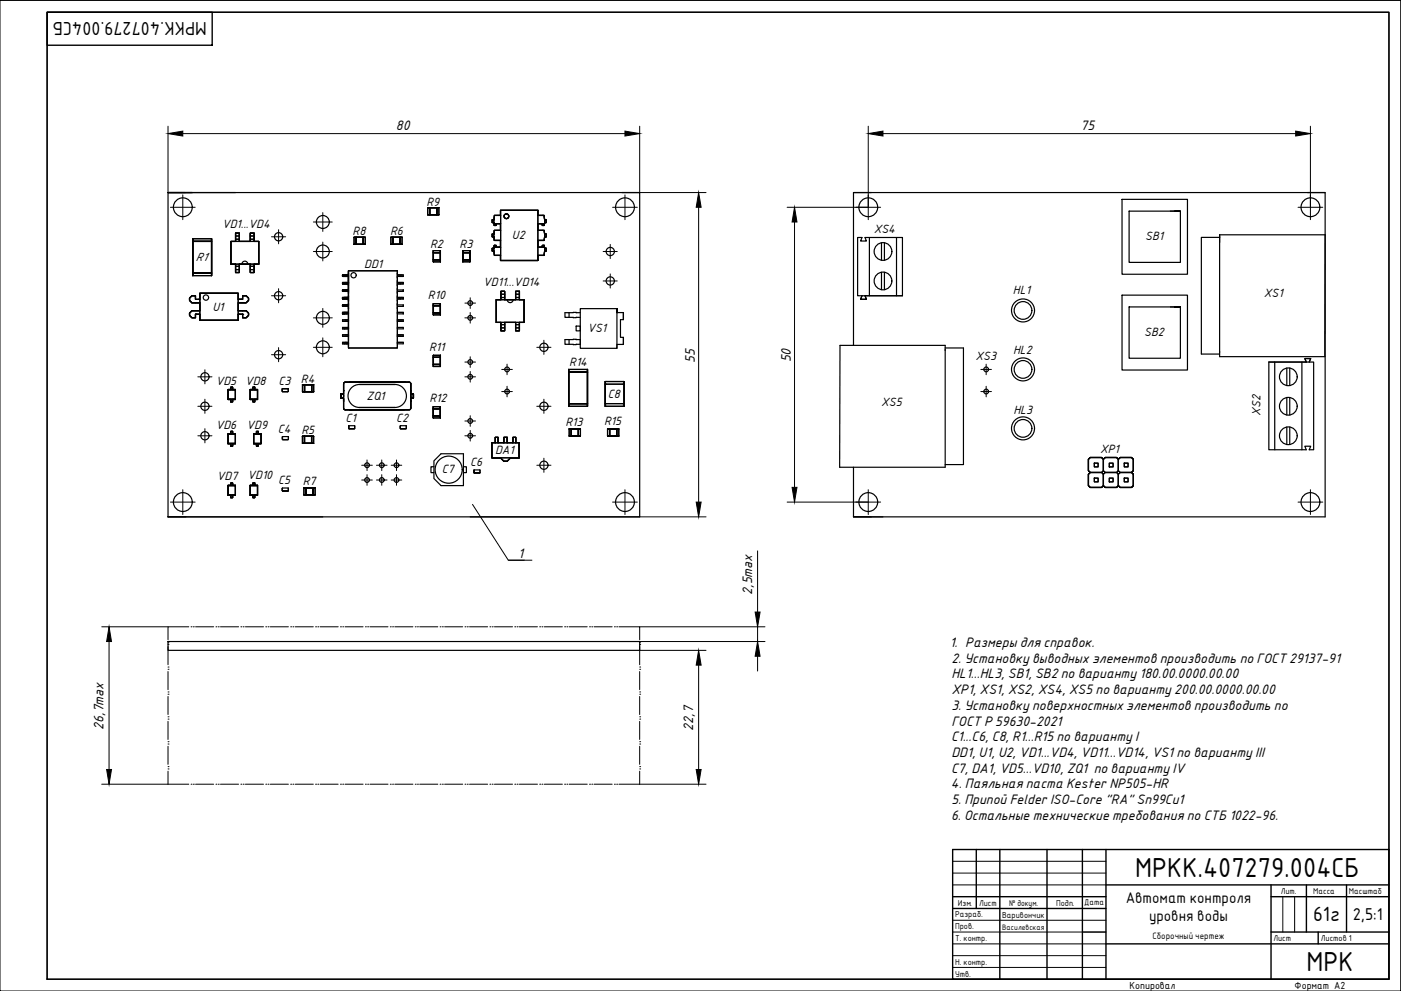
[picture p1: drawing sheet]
<svg xmlns="http://www.w3.org/2000/svg" width="594mm" height="420mm" viewBox="0 0 594 420" stroke-linecap="round" stroke-linejoin="round" font-family="sans-serif">
<!-- layer: 0 -->
<g fill="none" stroke="#000" stroke-width=".51">
<path d="M71.2 81.6h200.1v137.5h-200.1zM71.2 81.6h10.2M81.7 81.6h-10.5h28.7M99.9 98.8h1.6v3.6h4.6v-3.6h1.7v3.6h1.9v9.6h-1.9v3.5h-1.7v-3.5h-4.6v3.5h-1.6v-3.5h-2v-9.6h2zM181.4 88.1h4.7M181.4 91.1h.1M181.4 88.1h.1M181.4 88.1h.8v2.9h-.8zM181.4 88.1h4.7v2.9h-.8v-2.9M181.4 91.1h4.7M182.2 91.1h.1M182.2 88.1v3h-.8"/>
<path d="M182.2 88.1v2.9M185.3 91h.1M185.2 88.1v2.9M185.3 88.1l-.1 3h.9M185.3 88.1v2.9h.8v-2.9M186.1 91.1h.1M186.1 88.1h-.8M209.4 93.2h-.7v1.2h.7M209.4 99.3h-.7v1.1h.7M209.4 94.4l.3 1.2M209.4 93.2v1.2M209.4 99.3v1.1"/>
<path d="M209.7 91.3h2.5v-2.1h15.9v2.1h2.6l.2 1.9h.7v1.2h-.7l-.1 1.2h-.8l-.1-.8h-1.8v2.9h2.6l.2 1.6h.7v1.1h-.7l-.2 1.5h-2.6v2.9h1.8l.1-.8h.8l.1 1.3h.7v1.1h-.7l-.2 1.9h-2.6v2.1h-15.9v-2.1h-2.5l-.3-1.9h-.7v-1.1h.7l.2-1.3h.8l.1 .8h1.7v-2.9h-2.6l-.2-1.5h-.7v-1.1h.7l.2-1.6h2.6v-2.9h-1.7l-.1 .8h-.8l-.2-1.2h-.7v-1.2h.7zM210.3 94.8h.1M210.5 94.8l-.1 .8h-.7M212.3 91.3h-2.6l-.3 1.9M212.3 94.8h-2.5l-.1 .8M212.3 97.7h-2.7l-.2 1.6M228.1 97.7h2.6l.2 1.6h.7v1.1h-.7l-.2 1.5h-2.6zM228.1 91.3v-2.1h-15.9l.1 19.1M228.1 94.8v2.9M229.9 94.8l.1 .8h.6l-.1-.8h-2.4v-3.5h2.6l.2 1.9h.7v1.2h-.7l-.3 1.2M230 94.8h.1M230.9 93.2v1.2"/>
<path d="M230.9 99.3v1.1M263.8 81.6h7.5M361.9 81.6h7.5M475.8 84.5h27.7v31.8h-27.7zM478.8 89.5h21.7v21.8h-21.7zM496.3 89.5h4.2h-2.5M517.2 99.5h44.7l-.1 51.7h-44.6zM554.4 81.6h7.5M81.7 101.2v1.2l8-.1M81.8 115.8h.1M81.7 101.2h.1M81.7 116.9h.1"/>
<path d="M81.7 101.2v15.7M81.8 102.3v.1M81.8 101.2h7.9v1.1h-7.9zM81.8 115.7h7.9M81.8 102.4h7.9M81.8 102.4v13.3M89.7 115.8l-8-.1v1.2M89.7 115.8v1.1M89.7 115.8h-7.9v1.1h7.9M89.7 102.4v14.5M89.7 115.7h.1M89.7 101.2h.1"/>
<path d="M89.7 101.2v15.7M89.7 101.2v1.2M97.9 102.4h11.8v9.6h-11.8zM99.9 112v3.5h1.6v-3.5M99.9 102.4v-3.6h1.6v3.6M99.9 114.3h1.6M99.9 112.9h1.6M99.9 100.1h1.6M99.9 101.4h1.6M102.6 112a1.26 1.26 0 0 1 1.2-1.3 1.26 1.26 0 0 1 1.3 1.3M106.1 112v3.5h1.7v-3.5M106.1 102.4v-3.6h1.7v3.6"/>
<path d="M106.1 114.3h1.7M106.1 112.9h1.7M106.1 100.1h1.7M106.1 101.4h1.7M145.2 116.6h2.6v.6h-2.6zM145.4 116.6h2.4M146.2 117.2h.9M147.8 119.8h-2.6v.6h2.6M147.8 114.8h20.7v32.8h-20.7zM147.8 114.8v9.6M150.1 100.6h4.8M150.1 103.6h.1"/>
<path d="M150.1 100.6h.1M150.1 100.6h.9v3h-.9zM150.1 100.6h4.8v3h-.9v-3M150.1 103.6h4.8M151 103.6h.1M151 100.6v3M154 100.6v3M154 103.6h.1M154 100.6v3h.9v-3M154.9 103.6h.1M154.9 100.6h-.9M165.8 103.6h4.7"/>
<path d="M165.8 100.6h.8v3M165.8 100.6h.1M165.8 103.6v-3h.8v3M165.8 100.6h4.7M166.6 100.6h.1M166.6 103.6h-.8M166.6 103.6v-3h-.8v3h4.7M166.6 100.6v3M168.5 117.2h2.5v-.6h-2.5v1.3M168.5 114.8v32.8h-20.7v-2.4h-2.6v.6h2.6M168.5 114.8h-20.7v32M168.5 115.7v.6"/>
<path d="M168.5 118.9v.6M169.6 100.6h.1M169.6 100.6v3M169.7 100.6h.8v3h-.8zM170.5 100.6h-.9l.1 3M170.5 100.6h.1M170.5 103.6h.1M171 119.8v.6h-2.5v-.6h2.5v.3M183.7 106.3v.8h3M183.7 110.1l.1 .1M183.7 106.3h.1M183.7 111h.1"/>
<path d="M183.7 106.3v4.7M183.8 107.1h-.1M183.8 106.3h2.9v.8h-2.9zM183.8 110.1v-3h2.9v3M183.8 110.1h2.9M186.7 106.3l.1 4.7h-3v-.8h2.9M186.7 110.2l-3-.1v.9M186.7 106.3l.1 4.7-.1-.8M196.3 107.1h2.9v-.8h-2.9v4.7M196.3 110.2l3-.1v.9M196.3 107.1v-.8v4.7M196.3 110.2h2.9v.8h-2.9z"/>
<path d="M196.3 110.1v-3h2.9v3M196.3 110.1h2.9M199.2 107.1h.1M199.2 111h.1M199.2 106.3h.1M199.3 110.1l-.1 .1M199.3 106.3v.8h-3M199.3 106.3v4.7M209.4 106.4l.3 1.9h2.6M209.4 105.3h-.7v1.1h.7M209.4 100.4l.2 1.5h2.7M209.4 105.3v1.1"/>
<path d="M209.7 104l-.3 1.3M210.3 104.8h.1M210.5 104.8l-.1-.8h-.7l.1 .8h2.5M212.2 108.3v2.1h15.9v-2.1M228.1 101.9v2.9M230.6 104l.3 1.3h.7v1.1h-.7l-.2 1.9h-2.6v-3.5h2.4l.1-.8h-.6l-.1 .8M230.9 105.3v1.1M363.7 100.7h1.8l-.6 1.5h2.5l-.6-1.5h15.9v24.7h-19zM368.7 100.7v24.7M373.8 102.9v7.4M373.8 115.4v7.4M375 102.9v7.4"/>
<path d="M375 115.4v7.4M380.2 100.7v24.7M517.2 100.6h-7.8v49.5h7.8M82.9 126.9v-1.5h-1.5l-1 1v1l1 1h3.4v3.3h-3.4l-1 1v1l1 1h1.5v-1.5M82.9 126.9v-1.5h-1.5l-1 1v1l1 1h3.4M82.9 126.9h.1M82.9 133.2h1.9M83 126.9h1.8v-2.6h16.2v2.6h1.9v-1.5h1.5l1 1v1l-1 1h-3.4v3.3h3.4l1 1v1l-1 1h-1.5v-1.5M84.8 131.7h-3.4l-1 1v1l1 1h1.5v-1.4M101 131.7v4.1h-16.2v-2.6h-1.9M101 131.7v-7.4h-16.2v11.5h16.2v-2.6h1.9M101 126.9h1.9v-1.5h1.5l1 1v1l-1 1h-3.4"/>
<path d="M101 131.7h3.4l1 1v1l-1 1h-1.5v-1.4M101.6 133.2h1.2M102.8 133.2h.1M145.2 129.3h1.9M145.2 129.3v.6h2.6M145.2 132.5h1.9M145.2 132.5h2.6v.6h-2.6zM145.2 135.6h2.6v.6h-2.6zM145.2 138.8h2.6v.6h-2.6zM145.2 129.3h2.6M145.6 122.9h.9M145.8 126.1h2"/>
<path d="M146 129.9h1.8M146.2 120.4h.9M146.2 123.5h.9M146.2 126.7h.9M146.5 122.9h1.3zM146.5 122.9h-1.3v.6h2.6M147.8 125.4v1.3h-2.6v-.6h1.9M147.8 122.2v22.2M147.8 127.1v.6M147.8 128.7v1.2M147.8 130.3v.6M168.5 122.9h2.5v.6h-2.5z"/>
<path d="M168.5 125.4v1.3h2.5v-.6h-2.5M168.5 132.5h2.5v.6h-2.5zM168.5 135.6h2.5v.6h-2.5zM168.5 128.7v1.2h2.5v-.6h-2.5M168.5 120.6v.6M168.5 122.2v.6M168.5 123.8v.6M168.5 127.1v.6M168.5 130.3v.6M168.5 138.8h2.5v.6h-2.5zM183.7 128.8v.8h3M183.7 132.6l.1 .1"/>
<path d="M183.7 128.8h.1M183.7 133.5h.1M183.7 128.8v4.7M183.8 129.6h-.1M183.8 128.8h2.9v.8h-2.9zM183.8 129.6v3M183.8 132.6h2.9M183.8 129.6h2.9M186.7 128.8l.1 4.7h-3v-.8h2.9M186.7 132.7l-3-.1v.9M186.7 128.8l.1 4.7-.1-.8M186.7 129.6v3"/>
<path d="M210.4 127.1h11.8v9.6h-11.8zM212.4 123.5h1.6v3.6h4.6v-3.6h1.7v3.6h1.9v9.6h-1.9v3.6h-1.7v-3.6h-4.6v3.6h-1.6v-3.6h-2v-9.6h2zM212.4 127.1v-3.6h1.6v3.6M212.4 136.7v3.6h1.6v-3.6M212.4 126.1h1.6M212.4 124.8h1.6M212.4 139h1.6M212.4 137.6h1.6M215.1 127.1a1.26 1.26 0 0 0 1.2 1.2 1.26 1.26 0 0 0 1.3-1.2M218.6 127.1v-3.6h1.7v3.6M218.6 136.7v3.6h1.7v-3.6M218.6 126.1h1.7"/>
<path d="M218.6 124.8h1.7M218.6 139h1.7M218.6 137.6h1.7M241.3 134.6h3M241.3 132.6v2M244.3 138.3h1.8v2h-1.8zM244.3 132.6h-4.7v2h1.7M244.3 132.6h1.8M244.3 132.4v.2M244.3 134.6v.1M244.3 134.6h1.8M261.6 130.9h-15.5v16.8h15.5v-16.8v1.6h2.8"/>
<path d="M264.4 135.5v-3v3h-1.3v7.5h1.3v3M365.5 125.4l-.6 1.5h2.5l-.6-1.5h15.9M475.8 125.1h27.7v31.8h-27.7zM478.8 130.1h21.7v21.8h-21.7zM496.3 130.1h4.2h-2.5M145.2 142h2.6v.6h-2.6zM168.5 142h2.5v.6h-2.5zM168.5 145.2h2.5v.6h-2.5zM183.7 150.6v.9h3M183.7 154.5h.1M183.7 150.6h.1M183.7 155.4h.1"/>
<path d="M183.7 150.6v4.8M183.8 151.5h-.1M183.8 150.6h2.9v.9h-2.9zM183.8 154.5h2.9M183.8 151.5h2.9M183.8 151.5v3M186.7 150.6l.1 4.8h-3v-.9h2.9M186.7 154.5h-3v.9M186.7 150.6l.1 4.8-.1-.9M186.7 151.5v3M241.1 156.6v15.7M241.1 156.6l.1 1.1"/>
<path d="M241.1 156.6v14.5M241.2 157.8h.1M241.2 156.6h7.9v1.1h-7.9M241.2 157.8h7.9M241.3 146h3M241.3 144v2M244.3 144h-4.7v2h1.7M244.3 143.8v.2M244.3 146v.1M244.3 144h1.8v2h-1.8M249.1 157.8h.1M249.1 157.7h.1"/>
<path d="M249.1 156.6h.1M249.1 156.6v1.2l-7.9-.1M249.1 156.6v15.7M264.4 143v3h-2.8v1.7M356.2 146.4h44.6v51.7h-44.8zM361.9 146.4v-64.8h200v137.5h-200v-21M400.8 147.5h7.7v49.5h-7.7M538 153.5h19v37.2h-1.8l.6-1.5h-2.5l.6 1.5h-15.9zM538 153.5h15.9l-.6-1.5h2.5l-.6 1.5M540.5 153.5v37.2M545.7 156.1v7.3M546.9 156.1v7.3"/>
<path d="M552 153.5v37.2M96.7 165.1h1.2v-1h.7v1h1.2v4.3h-1.2v1h-.7v-1h-1.2zM96.7 165.3h3.1M96.7 165.3h3.1v3.9h-3.1zM96.7 169.2h3.1M97.9 169.4v1h.7v-1M97.9 165.1v-1h.7v1M106.1 165.1h1.2v-1h.7v1h1.2v4.3h-1.2v1h-.7v-1h-1.2zM106.1 169.2h3.1M106.1 165.3h3.1v3.9h-3.1zM106.1 165.3h3.1M107.3 165.1v-1h.7v1"/>
<path d="M107.3 169.4v1h.7v-1M119.7 164.8h2.5v1.2h-2.4zM128.3 163.1h4.7M128.3 166.1h.1M128.3 163.1h.1M128.3 163.1h.8v3h-.8zM128.3 163.1h4.7v3h-.8v-3M128.3 166.1h4.7M129.1 166.1h.1M129.1 163.1v3h-.8M129.1 163.1v3M132.1 163.1v3"/>
<path d="M132.2 166.1h.1M132.2 163.1l-.1 3h.9M132.2 163.1v3h.8v-3M133 166.1h.1M133 163.1h-.8M144.6 167.1v1.7M144.6 167.1h.1M144.6 168.7h.1M144.6 168.7v.1M144.6 167.1v1.6h1.1M144.6 168.8h1.1M144.6 167.1h1.1"/>
<path d="M145.7 167l-1.1 .1M145.7 167.5v5.7l.5 .5 2.2 .1M145.7 165.6v1.9M145.7 165.6h.1M145.7 167.5v2.7v-1M145.7 167.5v.8M148.4 162l-2.5 .2-.2 4.8h-1.1v1.7l1.1 .1v4.2l.5 .7h27.4l.6-.7v-4.2l1.1-.1v-1.7h-1.1v-1.4M148.4 162h25.2l.6 .8v2.8M148.4 162l-2.5 .2-.2 3.7M148.4 162h.1M148.4 162h25.2l.6 .8v5.5M148.4 162h23"/>
<path d="M148.4 173.8h23M149.3 164.2l1.5-.9 1.7-.3h15a4.9 4.9 0 0 1 4.8 4.9 4.9 4.9 0 0 1-4.9 4.9h-14.9a4.9 4.9 0 0 1-4.6-3.2 4.9 4.9 0 0 1 1.4-5.4zM174.2 170.2h.1M174.2 165.6h.1M174.2 169.9v3.1l-.6 .7-25.2 .1M174.2 168.3v1.8M174.2 167.1h1.1v1.6h-1.1M174.2 167h1.1M174.2 168.8h1.1M174.2 165.6v1M174.2 167.5v.8M175.3 167v.1"/>
<path d="M175.3 167.1v1.7M175.3 168.7v.1M183.7 177.2h.1M183.7 172.4v.9M183.7 172.4v4.8M183.7 176.3h3v.9M183.7 176.3h3v.9h-3zM183.7 173.3h3v-.9h-3v4.8M183.7 172.4h3v.9h-3M183.7 173.3h3M183.7 176.3h3M186.7 173.3h.1"/>
<path d="M186.7 177.2h.1M186.7 172.4h.1M186.7 176.3h.1M186.7 172.4v.9h-3M186.7 172.4v4.8M241.2 172.3h.1M241.2 171.2l7.9-.1v1.2M241.2 171.1l-.1 1.2M241.2 171.2h7.9v1.1h-7.9zM241.2 171.1h7.9M249.1 171.1h.1M249.1 172.3h.1"/>
<path d="M249.1 171.1v.1M256.6 162.9h8M256.6 171.1h8M264.6 161.8v10.5M264.6 161.8h-8v10.5h8M545.7 168.6v7.4M546.9 168.6v7.4M96.7 183.9h1.2v-1h.7v1h1.2v4.2h-1.2v1h-.7v-1h-1.2zM96.7 184.1h3.1M96.7 184.1h3.1v3.8h-3.1zM96.7 187.9h3.1M97.9 188.1v1h.7v-1"/>
<path d="M97.9 183.9v-1h.7v1M107.6 183.9h1.2v-1h.7v1h1.2v4.3h-1.2v.9h-.7v-.9h-1.2zM107.6 188h3.1M107.6 184.1h3.1v3.9h-3.1zM107.6 184.1h3.1M108.8 183.9v-1h.7v1M108.8 188.2v.9h.7v-.9M122.2 185.1h-2.4l.1 1.3h2.3h-2.2M122.2 185.1v1.3M128.2 185h4.8M128.2 188h.1M128.2 185h.1"/>
<path d="M128.2 185h.9v2.9h-.9zM128.2 185h4.8v2.9h-.9v-2.9M128.2 188h4.8M129.1 188h.1M129.1 185v3h-.9M129.1 185v2.9M132.1 185v2.9M132.1 185v3h.9M132.1 185v2.9h.9v-2.9M133 188h.1M133 185h-.9M148 180.5h2.3"/>
<path d="M148 180.5v1.2l2.3 .1M148.1 181.8h2.2M150.3 180.5v1.3M169.9 180.5h2.3M169.9 180.5l-.1 1.2 2.4 .1M170 181.8h2.2M172.2 180.5v1.3M184 195.4l3-3h9.5v13.5h-9.5l-3-3zM184 197.9h-1.2v2.5h1.2M196.5 197.9h1.3v2.5h-1.3M201 199.3h2.5v1.2h-2.4zM210 185.4h1.2v2.3h2.5v-2.3h1.4v2.3h2.4v-2.3h1.2v2.3h1.4v6.5h-3.7l-1.3 1.4h-1.4l-1.4-1.4h-3.7v-6.5h1.4z"/>
<path d="M210 185.4h1.2v2.3h-1.2zM210 187.7h-1.4v6.5h3.7M211.2 187.7h2.5M212.2 194.1h4.3l-1.4 1.5h-1.4zM213.7 185.4h1.4v2.3h-1.4zM215.1 187.7h2.4M217.5 185.4h1.2v2.3h-1.2zM218.7 187.7h1.4v6.5h-3.7M241.4 181.9l4.7-.1v3h-.8v-2.9M241.4 184.8h.1M241.4 181.9l4.7-.1-.8 .1M241.4 181.9h.8v2.9h-.8z"/>
<path d="M241.4 184.8h4.7M242.2 184.8h.1M242.2 181.9l.1 2.9h-.9M242.3 181.9h2.9v2.9h-2.9M242.3 181.9v2.9M245.3 184.8h-.1M245.3 181.9l-.1 2.9h.9M246.1 184.8h.1M257.6 181.9h.9v2.9M257.6 181.9h.1M257.6 181.9h4.8M258.5 184.8v-2.9h-.9v2.9h4.8"/>
<path d="M258.5 181.9v2.9h3M258.5 184.8h-.9h4.8M261.5 181.9h.1M261.5 181.9v2.9M261.5 181.9h.9v2.9h-.9zM262.4 181.9h-.9v2.9M262.4 181.9h.1M461.5 194.7l.8-.7h4.8l.8 .7 .7-.7h4.9l.7 .7 .8-.7h4.8l.8 .7v4.9l-.8 .7 .8 .8v4.8l-.8 .8h-4.8l-.8-.8-.7 .8h-4.9l-.7-.8-.8 .8h-4.8l-.8-.8v-4.8l.8-.8-.8-.7zM464 196.4h1.6v1.6h-1.6zM467.9 194.7v4.9l-.8 .7M467.9 194.7l.7-.7h4.9l.7 .7M467.9 194.7v4.9l.7 .7"/>
<path d="M467.9 194.7l-.8-.7h-4.8l-.8 .7v4.9l.8 .7M470.4 196.4h1.6v1.6h-1.6zM474.2 199.6l-.7 .7M474.2 194.7l.8-.7h4.8l.8 .7v4.9l-.8 .7M474.2 194.7v4.9M474.2 199.6l.8 .7M476.7 196.4h1.6v1.6h-1.6zM545.7 181.1v7.3M546.9 181.1v7.3M71.2 219.1h65.7M96.7 205.8h1.2v-1h.7v1h1.2v4.2h-1.2v1h-.7v-1h-1.2zM96.7 206h3.1"/>
<path d="M96.7 206h3.1v3.8h-3.1zM96.7 209.8h3.1M97.9 210v1h.7v-1M97.9 205.8v-1h.7v1M106.1 205.8h1.2v-1h.7v1h1.2v4.2h-1.2v1h-.7v-1h-1.2zM106.1 209.8h3.1M106.1 206h3.1v3.8h-3.1zM106.1 206h3.1M107.3 205.8v-1h.7v1M107.3 210v1h.7v-1M119.7 208l.2-1.1h2.3l.1 1.1M119.7 208l2.4 .2"/>
<path d="M120 208.2h2.1M122.3 208l-.2 .2M128.9 206.8h4.7M128.9 209.8h.1M128.9 206.8h.1M128.9 206.8h.8v3h-.8zM128.9 206.8h4.7v3h-.8v-3M128.9 209.8h4.7M129.7 206.8l.1 3h-.9M129.8 209.8h.1M129.8 206.8v3M132.7 206.8l.1 3"/>
<path d="M132.8 206.8l-.1 3h.9M132.8 206.8v3h.8v-3M133.6 209.8h.1M133.6 206.8h-.8M199.4 219.1h71.9M201.3 200.5h2.1M361.9 219.1h12.5M462.3 200.3l-.8 .8v4.8l.8 .8h4.8l.8-.8M462.3 200.3h4.8M464 202.7h1.6v1.6h-1.6zM467.1 200.3l.8 .8M467.9 205.9l.7 .8h4.9l.7-.8"/>
<path d="M467.9 201.1v4.8M468.6 200.3h4.9M468.6 200.3l-.7 .8M470.4 202.7h1.6v1.6h-1.6zM473.5 200.3l.7 .8M474.2 201.1v4.8M475 200.3h4.8M475 200.3l-.8 .8M476.7 202.7h1.6v1.6h-1.6zM479.8 200.3l.8 .8v4.8l-.8 .8h-4.8l-.8-.8M71.2 272h200.1v3.7h-200.1z"/>
<circle cx="77.5" cy="87.9" r="4"/>
<circle cx="136.9" cy="94.1" r="2.74"/>
<circle cx="214.7" cy="91.7" r="1"/>
<circle cx="265" cy="87.9" r="4"/>
<circle cx="368.2" cy="87.9" r="4"/>
<circle cx="555.7" cy="87.9" r="4"/>
<circle cx="118.1" cy="100.4" r="1.75"/>
<circle cx="136.9" cy="106.6" r="2.74"/>
<circle cx="149.9" cy="116.7" r="1.11"/>
<circle cx="258.8" cy="119.1" r="1.75"/>
<circle cx="258.8" cy="106.6" r="1.75"/>
<circle cx="374.4" cy="106.6" r="3.8"/>
<circle cx="374.4" cy="119.1" r="3.8"/>
<circle cx="87.3" cy="126.2" r="1.13"/>
<circle cx="118.1" cy="125.4" r="1.75"/>
<circle cx="136.9" cy="134.8" r="2.74"/>
<circle cx="199.4" cy="128.5" r="1.01"/>
<circle cx="199.4" cy="134.8" r="1.01"/>
<circle cx="433.8" cy="131.6" r="4.9"/>
<circle cx="433.8" cy="131.6" r="3.8"/>
<circle cx="86.9" cy="159.8" r="1.75"/>
<circle cx="118.1" cy="150.4" r="1.75"/>
<circle cx="136.9" cy="147.2" r="2.74"/>
<circle cx="199.4" cy="153.5" r="1.01"/>
<circle cx="199.4" cy="159.8" r="1.01"/>
<circle cx="215" cy="156.6" r="1.01"/>
<circle cx="230.6" cy="147.2" r="1.75"/>
<circle cx="418.2" cy="156.6" r="1.01"/>
<circle cx="433.8" cy="156.6" r="4.9"/>
<circle cx="433.8" cy="156.6" r="3.8"/>
<circle cx="546.3" cy="159.8" r="3.8"/>
<circle cx="86.9" cy="172.2" r="1.75"/>
<circle cx="199.4" cy="178.5" r="1.01"/>
<circle cx="215" cy="166" r="1.01"/>
<circle cx="230.6" cy="172.2" r="1.75"/>
<circle cx="418.2" cy="166" r="1.01"/>
<circle cx="546.3" cy="172.2" r="3.8"/>
<circle cx="86.9" cy="184.8" r="1.75"/>
<circle cx="155.6" cy="197.2" r="1.01"/>
<circle cx="161.9" cy="197.2" r="1.01"/>
<circle cx="168.1" cy="197.2" r="1.01"/>
<circle cx="190.3" cy="199.1" r="5.7"/>
<circle cx="199.4" cy="184.8" r="1.01"/>
<circle cx="230.6" cy="197.2" r="1.75"/>
<circle cx="433.8" cy="181.6" r="4.9"/>
<circle cx="433.8" cy="181.6" r="3.8"/>
<circle cx="546.3" cy="184.8" r="3.8"/>
<circle cx="77.5" cy="212.9" r="4"/>
<circle cx="155.6" cy="203.5" r="1.01"/>
<circle cx="161.9" cy="203.5" r="1.01"/>
<circle cx="168.1" cy="203.5" r="1.01"/>
<circle cx="265" cy="212.9" r="4"/>
<circle cx="368.2" cy="212.9" r="4"/>
<circle cx="555.7" cy="212.9" r="4"/>
</g>
<g fill="#000">
<circle cx="230.9" cy="94.4" r=".25"/>
<circle cx="150.2" cy="103.6" r=".25"/>
<circle cx="151" cy="103.6" r=".25"/>
<circle cx="230.9" cy="106.4" r=".25"/>
<circle cx="230.9" cy="100.4" r=".25"/>
<circle cx="82.9" cy="133.3" r=".25"/>
<circle cx="102.9" cy="133.3" r=".25"/>
<circle cx="145.7" cy="165.6" r=".25"/>
<circle cx="145.7" cy="170.2" r=".25"/>
<circle cx="148.4" cy="162" r=".25"/>
<circle cx="148.4" cy="173.8" r=".25"/>
<circle cx="149.1" cy="173.8" r=".25"/>
<circle cx="171.4" cy="173.8" r=".25"/>
<circle cx="171.4" cy="162" r=".25"/>
</g>
<g fill="none" stroke="#000" stroke-width=".42">
<path d="M0 .2h594v420h-594zM20 5.2h569v410h-569zM71.2 53.5v28.1M77.5 56.6h187.5M271.3 53.5v28.1h28.1M368.2 53.5v39.6M374.4 56.6h175M555.7 53.5v39.6M72.3 87.9h10.5M77.5 82.6v10.5M118.1 97.4v6M132.9 94.1h8"/>
<path d="M136.9 90.1v8M259.8 87.9h10.5M265 82.6v10.5M296.2 87.9v125M333.8 87.9h39.6M336.9 94.1v112.5M550.4 87.9h10.5M115.1 100.4h6M132.9 106.6h8M136.9 102.6v8M255.8 119.1h5.9M255.8 106.6h5.9"/>
<path d="M258.8 103.6v6M258.8 116.1v6M115.1 125.4h6M118.1 122.4v6M132.9 134.8h8M136.9 130.8v8M197.1 134.8h4.5M197.1 128.5h4.5M199.4 126.3v4.5M199.4 132.5v4.5M83.9 159.8h6M86.9 156.8v6"/>
<path d="M115.1 150.4h6M118.1 147.4v6M132.9 147.3h8M136.9 143.3v8M197.1 159.8h4.5M197.1 153.5h4.5M199.4 151.3v4.5M199.4 157.5v4.5M212.7 156.6h4.6M215 154.4v4.5M227.6 147.3h6M230.6 144.3v6"/>
<path d="M415.9 156.6h4.5M418.2 154.4v4.5M83.9 172.3h6M86.9 169.2v6.1M197.1 178.5h4.5M199.4 176.3v4.5M212.7 166h4.6M215 163.8v4.5M227.6 172.3h6M230.6 169.2v6.1M415.9 166h4.5M418.2 163.8v4.5"/>
<path d="M83.9 184.8h6M86.9 181.8v5.9M153.4 197.3h4.5M155.6 195v4.5M159.6 197.3h4.5M161.9 195v4.5M165.9 197.3h4.5M168.1 195v4.5M197.1 184.8h4.5M199.4 182.5v4.5M227.6 197.3h6M230.6 194.3v6"/>
<path d="M72.3 212.9h10.5M77.5 207.6v10.5M153.4 203.5h4.5M155.6 201.3v4.5M159.6 203.5h4.5M161.9 201.3v4.5M165.9 203.5h4.5M168.1 201.3v4.5M200.4 213.8l15.1 23.7h6.9M259.8 212.9h10.5M265 207.6v10.5M271.3 219.1h28.1"/>
<path d="M333.8 212.9h39.6M368.2 207.6v10.5M550.4 212.9h10.5M555.7 207.6v10.5M215.5 237.5h10.1M321.2 233.6v25.9M43.1 265.7h28.1M46.2 272v54.2M71.2 273.2h.1M71.2 272.2h.1M71.2 274.2v7.6M80.1 265.7h-8.9v5.6"/>
<path d="M81 265.7h.1M82 265.7h.1M82.9 265.7h7.7M91.6 265.7h.1M92.5 265.7h.1M93.5 265.7h7.7M102.1 265.7h.1M103.1 265.7h.1M104.1 265.7h7.6M112.7 265.7h.1M113.7 265.7h.1M114.6 265.7h7.7"/>
<path d="M123.3 265.7h.1M124.2 265.7h.1M125.2 265.7h7.7M133.8 265.7h.1M134.8 265.7h.1M135.7 265.7h7.7M144.4 265.7h.1M145.3 265.7h.1M146.3 265.7h7.7M154.9 265.7h.1M155.9 265.7h.1M156.8 265.7h7.7"/>
<path d="M165.5 265.7h.1M166.5 265.7h.1M167.4 265.7h7.7M176.1 265.7h.1M177 265.7h.1M178 265.7h7.7M186.6 265.7h.1M187.6 265.7h.1M188.5 265.7h7.7M197.2 265.7h.1M198.1 265.7h.1M199.1 265.7h7.7"/>
<path d="M207.7 265.7h.1M208.7 265.7h.1M209.7 265.7h7.6M218.3 265.7h.1M219.3 265.7h.1M220.2 265.7h7.7M228.9 265.7h.1M229.8 265.7h.1M230.8 265.7h7.7M239.4 265.7h.1M240.4 265.7h.1M241.3 265.7h7.7"/>
<path d="M250 265.7h.1M250.9 265.7h.1M251.9 265.7h7.7M260.5 265.7h.1M261.5 265.7h.1M262.4 265.7h8.9v5.6M271.3 272.2h.1M271.3 273.2h.1M271.3 265.7h53.1M271.3 274.2v7.6M271.3 275.7h28.1M271.3 272h53.1"/>
<path d="M321.2 265.7v6.3M321.2 278.2v6.3M71.2 294.3h.1M71.2 293.4h.1M71.2 283.8h.1M71.2 282.8h.1M71.2 284.7v7.7M71.2 295.3v7.7M271.3 282.8h.1M271.3 283.8h.1M271.3 293.4h.1M271.3 294.3h.1"/>
<path d="M271.3 284.7v7.7M271.3 295.3v7.7M296.2 282v44.2M71.2 315.4h.1M71.2 314.5h.1M71.2 304.9h.1M71.2 303.9h.1M71.2 305.8v7.7M71.2 316.4v7.7M271.3 303.9h.1M271.3 304.9h.1M271.3 314.5h.1"/>
<path d="M271.3 315.4h.1M271.3 305.8v7.7M271.3 316.4v7.7M43.1 332.5h37M71.2 326h.1M71.2 325h.1M71.2 327v5.5M81 332.5h.1M82 332.5h.1M82.9 332.5h7.7M91.6 332.5h.1M92.5 332.5h.1"/>
<path d="M93.5 332.5h7.7M102.1 332.5h.1M103.1 332.5h.1M104.1 332.5h7.6M112.7 332.5h.1M113.7 332.5h.1M114.6 332.5h7.7M123.3 332.5h.1M124.2 332.5h.1M125.2 332.5h7.7M133.8 332.5h.1M134.8 332.5h.1"/>
<path d="M135.7 332.5h7.7M144.4 332.5h.1M145.3 332.5h.1M146.3 332.5h7.7M154.9 332.5h.1M155.9 332.5h.1M156.8 332.5h7.7M165.5 332.5h.1M166.5 332.5h.1M167.4 332.5h7.7M176.1 332.5h.1M177 332.5h.1"/>
<path d="M178 332.5h7.7M186.6 332.5h.1M187.6 332.5h.1M188.5 332.5h7.7M197.2 332.5h.1M198.1 332.5h.1M199.1 332.5h7.7M207.7 332.5h.1M208.7 332.5h.1M209.7 332.5h7.6M218.3 332.5h.1M219.3 332.5h.1"/>
<path d="M220.2 332.5h7.7M228.9 332.5h.1M229.8 332.5h.1M230.8 332.5h7.7M239.4 332.5h.1M240.4 332.5h.1M241.3 332.5h7.7M250 332.5h.1M250.9 332.5h.1M251.9 332.5h7.7M260.5 332.5h.1M261.5 332.5h.1"/>
<path d="M262.4 332.5h37M271.3 325h.1M271.3 326h.1M271.3 327v5.5M404 365.2h65M404 370.2h65M404 375.2h65M404 390.2h65M404 395.2h65M544 380.2v15M549 380.2v15M404 400.2h65"/>
<path d="M404 405.2h65M404 410.2h65"/>
</g>
<g fill="#000" stroke="#000" stroke-width=".42">
<path d="M71.2 56.6l6.3-1v2.1zM265 55.6l6.3 1-6.3 1.1zM368.2 56.6l6.2-1v2.1zM549.4 55.6l6.3 1-6.3 1.1zM296.2 81.6l1.1 6.3h-2.1zM336.9 87.9l1 6.2h-2zM295.2 212.9h2.1l-1.1 6.2zM335.9 206.6h2l-1 6.3zM320.2 259.5h2.1l-1.1 6.2zM46.2 265.7l1.1 6.3h-2.1zM321.2 272l1.1 6.2h-2.1zM296.2 275.7l1.1 6.3h-2.1z"/>
<path d="M45.2 326.2h2.1l-1.1 6.3zM295.2 326.2h2.1l-1.1 6.3z"/>
</g>
<g fill="none" stroke="#000" stroke-width=".59">
<path d="M20 5.2h569v410h-569zM20 5.2h70v14h-70zM404 360.2h185v55h-185zM414 360.2v25M424 360.2v55M444 360.2v55M459 360.2v55M469 375.2h120M469 360.2v55M539 375.2v40M554 375.2v20M571 375.2v20"/>
<path d="M404 380.2h65M404 385.2h65M539 380.2h50M539 395.2h50M559 395.2v5M469 400.2h120"/>
</g>
<g font-size="11.2">
<text x="481.4" y="371.7">МРКК.407279.004СБ</text>
<text x="554" y="411.7">МРК</text>
</g>
<text font-size="8.4" x="556.8" y="390.7">61г</text>
<text font-size="7.7" x="87.7" y="9.4" transform="rotate(-180 87.7 9.4)">МРКК.407279.004СБ</text>
<text font-size="7" x="573.6" y="390.2">2,5:1</text>
<g font-size="6.3">
<text x="477.3" y="382.8">Автомат контроля</text>
<text x="487.2" y="390.3">уровня воды</text>
</g>
<g font-size="5.6">
<text x="167.9" y="55.1">80</text>
<text x="458.2" y="55">75</text>
<text x="294.7" y="153.7" transform="rotate(-90 294.7 153.7)">55</text>
<text x="335.3" y="153.6" transform="rotate(-90 335.3 153.6)">50</text>
<text x="219.7" y="236.7">1</text>
<text x="318.9" y="252.2" transform="rotate(-90 318.9 252.2)">2,5max</text>
<text x="402.7" y="274.3">1. Размеры для справок.</text>
<text x="403.4" y="280.9">2. Установку выводных элементов производить по ГОСТ 29137-91</text>
<text x="403.5" y="287.6">HL1...HL3, SB1, SB2 по варианту 180.00.0000.00.00</text>
<text x="403.4" y="294.3">XP1, XS1, XS2, XS4, XS5 по варианту 200.00.0000.00.00</text>
<text x="403.4" y="300.9">3. Установку поверхностных элементов производить по</text>
<text x="43.9" y="309.3" transform="rotate(-90 43.9 309.3)">26,7max</text>
<text x="293.9" y="309.7" transform="rotate(-90 293.9 309.7)">22,7</text>
<text x="403.5" y="307.6">ГОСТ Р 59630-2021</text>
<text x="403.3" y="314.3">C1...C6, C8, R1...R15 по варианту I</text>
<text x="403.5" y="321">DD1, U1, U2, VD1...VD4, VD11...VD14, VS1 по варианту III</text>
<text x="403.3" y="327.6">С7, DA1, VD5...VD10, ZQ1 по варианту IV</text>
<text x="403.2" y="334.3">4. Паяльная паста Kester NP505-HR</text>
<text x="403.4" y="341">5. Припой Felder ISO-Core &quot;RA&quot; Sn99Cu1</text>
<text x="403.3" y="347.6">6. Остальные технические требования по СТБ 1022-96.</text>
</g>
<g font-size="4.9">
<text x="180.8" y="87.2">R9</text>
<text x="94.2" y="96.8">VD1...VD4</text>
<text x="149.5" y="99.7">R8</text>
<text x="165.4" y="99.7">R6</text>
<text x="217.1" y="101.5">U2</text>
<text x="370.5" y="98.9">XS4</text>
<text x="485.6" y="101.8">SB1</text>
<text x="182.4" y="105.3">R2</text>
<text x="194.9" y="105.2">R3</text>
<text x="82.9" y="110.7">R1</text>
<text x="154.5" y="113.5">DD1</text>
<text x="204.9" y="121.2">VD11...VD14</text>
<text x="429.5" y="124.7">HL1</text>
<text x="535.9" y="125.9">XS1</text>
<text x="90.1" y="131.8">U1</text>
<text x="181.5" y="127">R10</text>
<text x="249.1" y="140.6">VS1</text>
<text x="485.2" y="142.3">SB2</text>
<text x="181.9" y="148.9">R11</text>
<text x="241.4" y="155.2">R14</text>
<text x="413.7" y="152.6">XS3</text>
<text x="429.6" y="150.1">HL2</text>
<text x="91.5" y="163.1">VD5 VD8</text>
<text x="118.1" y="163.1">С3</text>
<text x="127.6" y="162.3">R4</text>
<text x="155.5" y="169.5">ZQ1</text>
<text x="182.1" y="170.5">R12</text>
<text x="257.8" y="168.6">С8</text>
<text x="373.7" y="172.3">XS5</text>
<text x="146.5" y="178.9">С1</text>
<text x="167.9" y="178.8">С2</text>
<text x="429.7" y="175.3">HL3</text>
<text x="534.5" y="176.3" transform="rotate(-90 534.5 176.3)">XS2</text>
<text x="91.5" y="181.7">VD6</text>
<text x="104.5" y="181.7">VD9</text>
<text x="117.8" y="183.5">С4</text>
<text x="127.8" y="183.9">R5</text>
<text x="239.8" y="180.4">R13</text>
<text x="256.2" y="180.4">R15</text>
<text x="199.4" y="197.4">С6</text>
<text x="210" y="192.4">DA1</text>
<text x="466.5" y="192.3">XP1</text>
<text x="92" y="203.4">VD7</text>
<text x="104.9" y="203.2">VD10</text>
<text x="187.4" y="200.5">С7</text>
<text x="118" y="205.1">С5</text>
<text x="128.4" y="205.8">R7</text>
</g>
<g font-size="4.2">
<text x="479" y="419.2">Копировал</text>
<text x="549" y="419.2">Формат A2</text>
</g>
<text font-size="3.8" x="488.7" y="398.1">Сборочный чертеж</text>
<g font-size="3.5">
<text x="406.2" y="383.9">Изм.</text>
<text x="415.1" y="383.9">Лист</text>
<text x="428" y="383.9">№ докум.</text>
<text x="447.8" y="383.9">Подп.</text>
<text x="459.7" y="383.7">Дата</text>
<text x="543.1" y="378.9">Лит.</text>
<text x="556.9" y="378.9">Масса</text>
<text x="572" y="378.9">Масштаб</text>
<text x="405" y="388.9">Разраб.</text>
<text x="425" y="389.2">Варивончик</text>
<text x="405" y="393.9">Пров.</text>
<text x="405" y="398.9">Т. контр.</text>
<text x="540" y="399.2">Лист</text>
<text x="560.1" y="399.2">Листов 1</text>
<text x="405" y="409.2">Н. контр.</text>
<text x="405" y="414.2">Утв.</text>
</g>
<text font-size="3.2" x="425" y="394.2">Василевская</text>
</svg>
